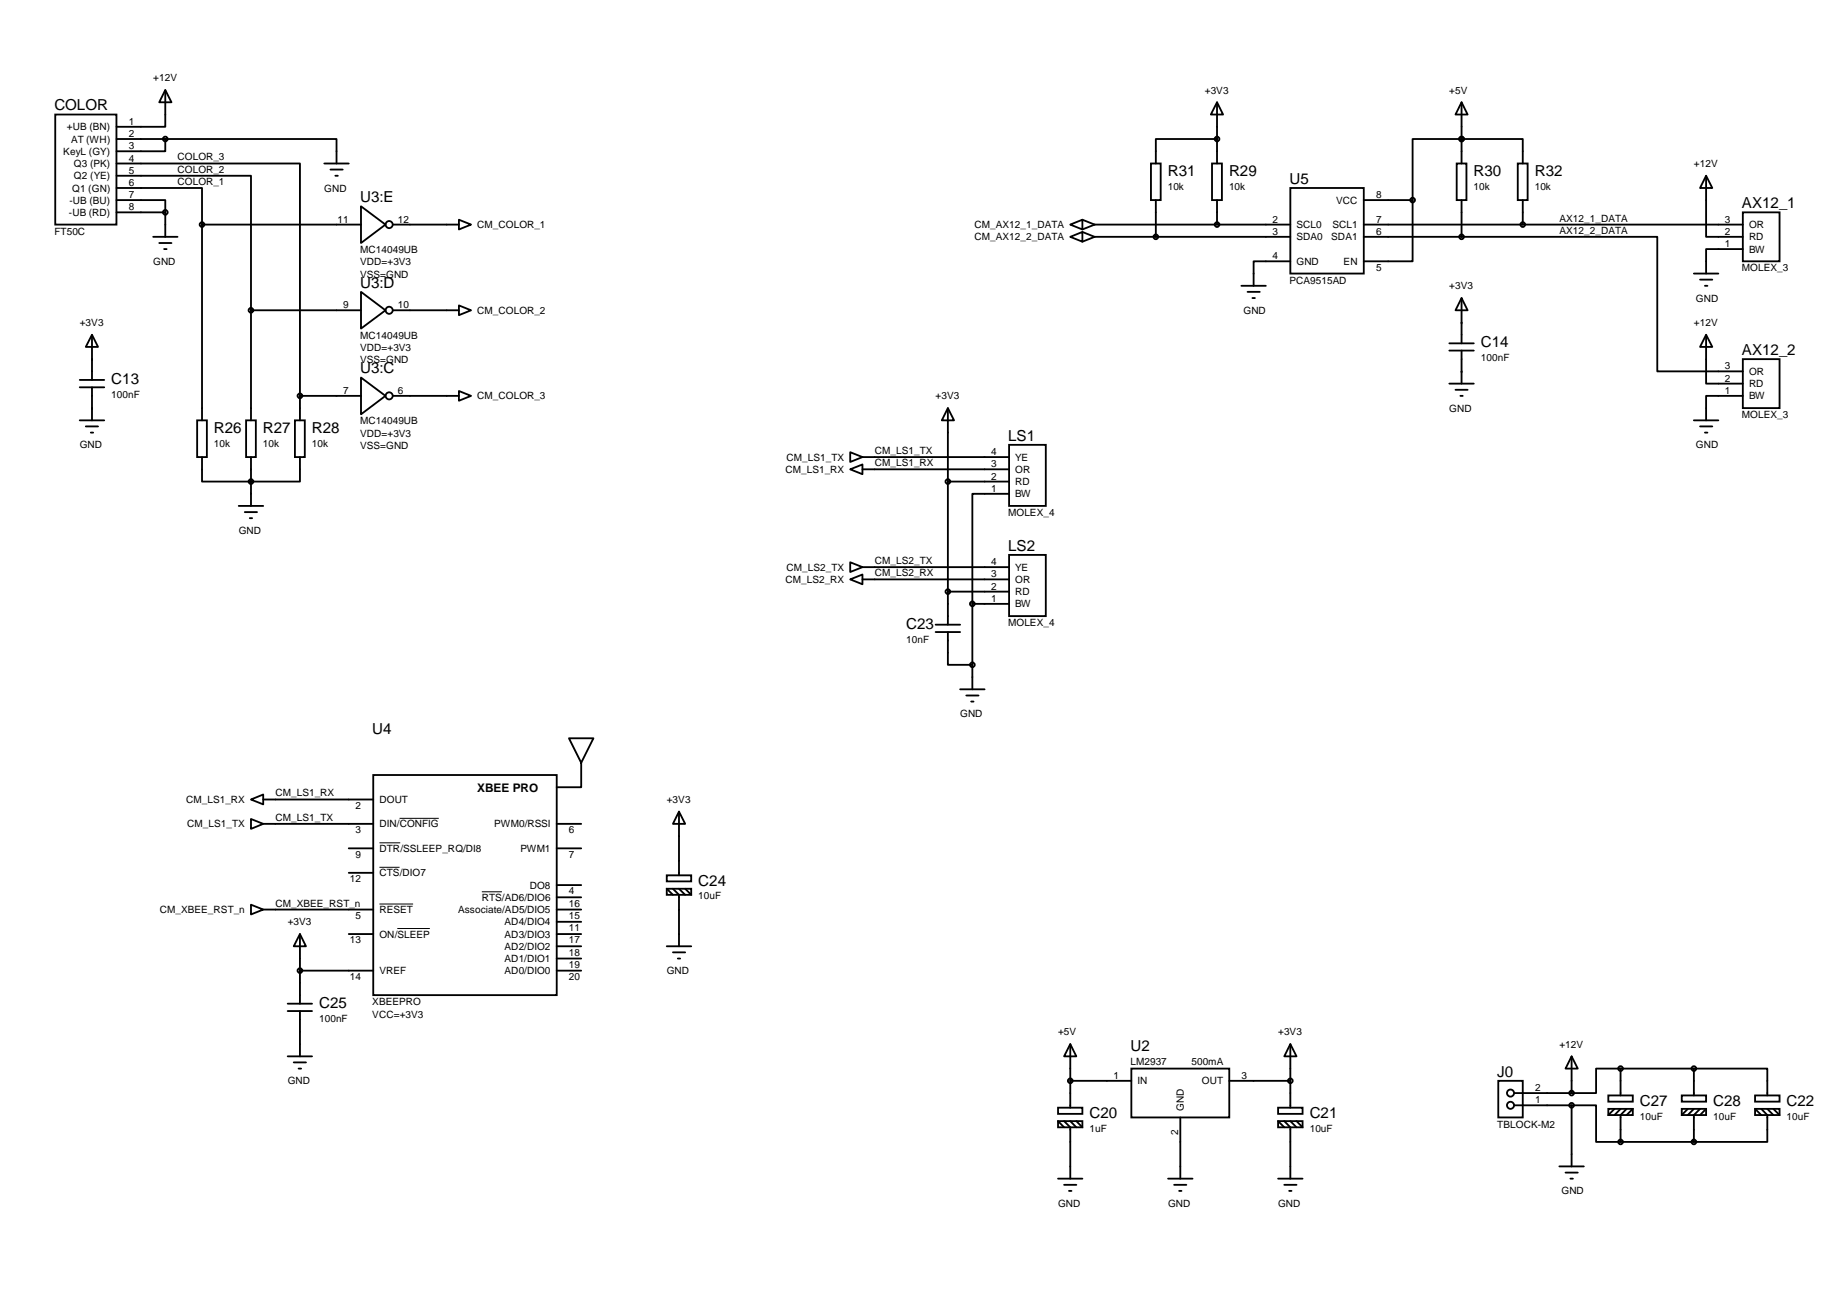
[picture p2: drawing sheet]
<svg xmlns="http://www.w3.org/2000/svg" width="297mm" height="210mm" viewBox="0 0 297 210" stroke-linecap="round" stroke-linejoin="round" font-family="sans-serif">
<g fill="none" stroke="#000" stroke-width=".3">
<path d="M8.9 18.4h9.8v17.7h-9.8zM26.6 14.5l1 1.9h-2zM26.6 14.5v5.9h-7.9M195.7 16.4l1 2h-2zM195.7 16.4v9.9M235.1 16.4l.9 2h-1.9zM235.1 16.4v6M18.7 32.2h7.9v1.9M18.7 30.2h13.8v5.9M18.7 28.3h21.7v21.6M18.7 26.3h29.5v37.3M18.7 34.1h7.9"/>
<path d="M18.7 22.4h7.9M24.6 38.1h4M25.6 39.1h2M26.6 34.1v4M26.6 22.4v1.9h-7.9M26.6 22.4h27.5v3.9M32.5 36.1v31.5M32.5 36.1h25.6M52.2 26.3h3.9M53.1 27.3h2M53.9 28.3h.4M58.1 33.2l3.9 2.9-3.9 3z"/>
<path d="M63.2 36.1h10.6M73.8 35.3l2 .8-2 .8zM172.1 36.1l2-.8v1.6zM172.1 38.1l2-.8v1.6zM174.1 35.3l1.9 .8M174.1 37.3l1.9 .8M176 38.1h31.5M176 36.1h31.5M176 36.1l-1.9 .8M176 38.1l-1.9 .8M185.1 26.3h1.6v5.9h-1.6zM185.9 32.2v5.9"/>
<path d="M194.9 26.3h1.6v5.9h-1.6zM195.7 32.2v3.9M195.7 22.4h-9.8v3.9M207.5 30.2h11.8v13.8h-11.8zM219.3 36.1h61M219.3 38.1h15.8M219.3 32.2h7.9M227.2 32.2v9.8h-4M234.3 26.3h1.5v5.9h-1.5zM235.1 38.1h31.4v21.6h13.8M235.1 22.4h9.8v3.9M235.1 22.4v3.9"/>
<path d="M235.1 22.4h-7.9v9.8M235.1 32.2v5.9M244.1 26.3h1.6v5.9h-1.6zM244.9 32.2v3.9M274.4 28.3l1 1.9h-2zM274.4 28.3v9.8h5.9M280.3 34.1h5.9v7.9h-5.9zM14.8 53.8v7.3M14.8 53.8l1 2h-2zM14.8 57.7h.1M26.4 40h.4M40.4 49.9v17.7"/>
<path d="M40.4 49.9h17.7M58.1 46.9l3.9 3-3.9 2.9zM63.2 49.9h10.6M73.8 49.1l2 .8-2 .8zM199.6 46h4M200.6 46.9h2M201.4 47.9h.4M207.5 42h-5.9v4M219.3 42h3.9M233.1 56.4h3.9M233.1 55.2h3.9M235.1 47.9l.9 2h-1.9z"/>
<path d="M235.1 47.9v7.3M235.1 56.4v5.3M235.1 59.7h.1M235.1 51.9h.1M272.4 44h3.9M273.4 45h2M274.2 46h.4M274.4 53.8l1 2h-2zM274.4 53.8v7.9h5.9M280.3 57.7h5.9v7.9h-5.9zM280.3 40h-5.9v4M12.8 67.6h4"/>
<path d="M12.8 62.3h4M12.8 61.1h4M13.8 68.6h2M14.6 69.6h.4M14.8 62.3v5.3M14.8 65.6h.1M31.7 67.6h1.6v5.9h-1.6zM32.5 73.5v3.9h15.7v-3.9M39.6 67.6h1.5v5.9h-1.5zM40.4 73.5v7.8M47.4 67.6h1.6v5.9h-1.6zM48.2 63.6v4"/>
<path d="M48.2 63.6h9.9M58.1 60.7l3.9 2.9-3.9 3zM63.2 63.6h10.6M73.8 62.9l2 .7-2 .8zM136.7 75.5l2-.8v1.5zM136.7 72.7l2 .8-2 .8zM138.7 73.5h23.6M138.7 75.5h23.6M152.4 65.6l1 2h-1.9zM152.4 77.4h9.9M152.4 65.6v34.8M162.3 79.4h-5.9v17.7"/>
<path d="M162.3 71.5h5.9v9.8h-5.9zM233.1 61.7h3.9M234.1 62.7h1.9M234.9 63.6h.3M272.4 67.6h3.9M273.4 68.6h2M274.2 69.6h.4M280.3 63.6h-5.9v4M38.4 81.3h3.9M39.4 82.3h1.9M40.2 83.3h.4M136.7 93.2l2-.8v1.5z"/>
<path d="M136.7 90.4l2 .8-2 .8zM138.7 91.2h23.6M138.7 93.2h23.6M152.4 95.1h9.9M156.4 97.1v13.7M156.4 97.1h5.9M162.3 89.2h5.9v9.9h-5.9zM150.5 101.6h3.9M150.5 100.4h3.9M152.4 101.6v5.3h4M154.4 110.8h3.9M155.4 111.8h2"/>
<path d="M156.2 112.8h.4M40.4 128.5l1.9-.8v1.6zM40.4 131.7l1.9 .8-1.9 .8zM42.3 128.5h17.7M42.3 132.5h17.7M56.1 136.4h3.9M60 124.6h29.5v35.4h-29.5zM89.5 132.5h4M89.5 136.4h4M93.5 122.6l1.9-3.9h-3.9l2 3.9v4h-4M109.2 130.5l1 2h-2zM109.2 130.5v10.2"/>
<path d="M40.4 145.5l1.9 .7-1.9 .8zM42.3 146.2h17.7M48.2 150.2l1 1.9h-2zM48.2 150.2v11.2M48.2 156.1h11.8M56.1 140.3h3.9M56.1 150.2h3.9M89.5 146.2h4M89.5 156.1h4M89.5 142.3h4M89.5 148.2h4M89.5 150.2h4"/>
<path d="M89.5 144.3h4M89.5 152.1h4M89.5 154.1h4M107.2 140.7h4v1h-4zM107.2 142.9h4v1h-4zM107.2 142.9l1 1M107.2 152.1h4M108.2 142.9l1 1v8.2M108.2 153.1h2M109 154.1h.4M109.2 142.9l1 1M110.2 142.9l1 1"/>
<path d="M46.3 169.8h3.9M46.3 162.6h3.9M46.3 161.4h3.9M47.2 170.8h2M48 171.8h.4M48.2 162.6v7.2M170.2 178.1h3.9v1h-3.9zM172.1 173.8h9.8M172.1 167.9l1 1.9h-2zM172.1 167.9v10.2M181.9 171.8h15.8v7.9h-15.8zM189.8 179.7v9.8"/>
<path d="M197.7 173.8h9.8M205.5 178.1h4v1h-4zM207.5 167.9l1 1.9h-2zM207.5 167.9v10.2M241 173.8h3.9v5.9h-3.9zM243.5 177.7h9.2M252.7 169.8l1 2h-1.9zM252.7 177.7h4v5.9h3.9M252.7 169.8v5.9M252.7 177.7v9.8M252.7 175.7h-9.2M258.7 176.1h3.9v1h-3.9z"/>
<path d="M258.7 178.3h3.9v1h-3.9zM259.6 178.3l-.9 1M260.6 171.8h-3.9v3.9h-4M260.6 171.8v4.3M260.6 178.3l-1 1M260.6 171.8h11.8M261.6 178.3l-1 1v4.3M262.6 178.3l-1 1M270.5 176.1h3.9v1h-3.9zM270.5 178.3h3.9v1h-3.9zM271.4 178.3l-.9 1M272.4 178.3l-1 1"/>
<path d="M272.4 171.8v4.3M272.4 171.8h11.8v4.3M273.4 178.3l-1 1v4.3M274.4 178.3l-1 1M282.3 176.1h3.9v1h-3.9zM282.3 178.3h3.9v1h-3.9zM282.3 178.3l.9 1M283.2 178.3l1 1v4.3h-11.8M284.2 178.3l1 1M285.2 178.3l1 1M170.2 180.3h3.9v1h-3.9zM170.2 180.3l.9 1"/>
<path d="M170.2 189.5h3.9M171.1 180.3l1 1v8.2M171.1 190.5h2M171.9 191.5h.4M172.1 180.3l1 1M173.1 180.3l1 1M187.9 189.5h3.9M188.8 190.5h2M189.6 191.5h.4M205.5 180.3l1 1M205.5 189.5h4M205.5 180.3h4v1h-4z"/>
<path d="M206.5 180.3l1 1v8.2M206.5 190.5h2M207.3 191.5h.4M207.5 180.3l1 1M208.5 180.3l1 1M250.8 187.5h3.9M251.8 188.5h1.9M252.6 189.5h.4M260.6 183.6h11.8"/>
<circle cx="26.6" cy="22.3" r=".38"/>
<circle cx="26.6" cy="34.1" r=".38"/>
<circle cx="32.5" cy="36.1" r=".38"/>
<circle cx="62.6" cy="36.1" r=".57"/>
<circle cx="185.9" cy="38.1" r=".38"/>
<circle cx="195.7" cy="36.1" r=".38"/>
<circle cx="195.7" cy="22.3" r=".38"/>
<circle cx="227.2" cy="32.2" r=".38"/>
<circle cx="235.1" cy="38.1" r=".38"/>
<circle cx="235.1" cy="22.3" r=".38"/>
<circle cx="244.9" cy="36.1" r=".38"/>
<circle cx="40.4" cy="49.9" r=".38"/>
<circle cx="62.6" cy="49.9" r=".57"/>
<circle cx="40.4" cy="77.4" r=".38"/>
<circle cx="48.2" cy="63.6" r=".38"/>
<circle cx="62.6" cy="63.6" r=".57"/>
<circle cx="152.4" cy="77.4" r=".38"/>
<circle cx="152.4" cy="95.1" r=".38"/>
<circle cx="156.4" cy="97.1" r=".38"/>
<circle cx="156.4" cy="106.9" r=".38"/>
<circle cx="48.2" cy="156.1" r=".38"/>
<circle cx="172.1" cy="173.8" r=".38"/>
<circle cx="207.5" cy="173.8" r=".38"/>
<circle cx="242.9" cy="175.7" r=".57"/>
<circle cx="242.9" cy="177.7" r=".57"/>
<circle cx="252.7" cy="177.7" r=".38"/>
<circle cx="252.7" cy="175.7" r=".38"/>
<circle cx="260.6" cy="171.8" r=".38"/>
<circle cx="272.4" cy="171.8" r=".38"/>
<circle cx="260.6" cy="183.6" r=".38"/>
<circle cx="272.4" cy="183.6" r=".38"/>
</g>
<path d="M61 135.5h3.4M61 139.4h3.3M64.3 131.6h6.3M61 145.4h5.4M63.9 149.3h5.2M77.5 143.4h3.2" fill="none" stroke="#000" stroke-width=".16"/>
<g font-size="2.4">
<text x="8.7" y="17.8">COLOR</text>
<text x="187.8" y="28.3">R31</text>
<text x="197.7" y="28.3">R29</text>
<text x="207.4" y="29.5">U5</text>
<text x="237" y="28.3">R30</text>
<text x="246.8" y="28.3">R32</text>
<text x="57.9" y="32.5">U3:E</text>
<text x="280.1" y="33.5">AX12_1</text>
<text x="57.9" y="46.3">U3:D</text>
<text x="238.2" y="55.9">C14</text>
<text x="280.1" y="57.1">AX12_2</text>
<text x="17.9" y="61.8">C13</text>
<text x="57.9" y="60">U3:C</text>
<text x="34.4" y="69.6">R26</text>
<text x="42.3" y="69.6">R27</text>
<text x="50.2" y="69.6">R28</text>
<text x="162.1" y="70.8">LS1</text>
<text x="162.1" y="88.6">LS2</text>
<text x="145.8" y="101.1">C23</text>
<text x="59.9" y="118">U4</text>
<text x="112.3" y="142.4">C24</text>
<text x="51.3" y="162.1">C25</text>
<text x="181.8" y="168.9">U2</text>
<text x="240.8" y="173.1">J0</text>
<text x="175.2" y="179.7">C20</text>
<text x="210.6" y="179.7">C21</text>
<text x="263.7" y="177.8">C27</text>
<text x="275.5" y="177.8">C28</text>
<text x="287.3" y="177.8">C22</text>
</g>
<text font-size="1.9" x="76.7" y="127.3">XBEE PRO</text>
<g font-size="1.6">
<text x="24.6" y="13.1">+12V</text>
<text x="193.8" y="15">+3V3</text>
<text x="233.1" y="15">+5V</text>
<text x="10.8" y="21">+UB (BN)</text>
<text x="11.4" y="22.9">AT (WH)</text>
<text x="20.7" y="20.1">1</text>
<text x="20.7" y="22">2</text>
<text x="10.2" y="24.9">KeyL (GY)</text>
<text x="11.9" y="26.9">Q3 (PK)</text>
<text x="11.9" y="28.8">Q2 (YE)</text>
<text x="20.7" y="29.9">6</text>
<text x="20.7" y="26">4</text>
<text x="20.7" y="27.9">5</text>
<text x="20.7" y="24">3</text>
<text x="28.6" y="29.7">COLOR_1</text>
<text x="28.6" y="27.8">COLOR_2</text>
<text x="28.6" y="25.8">COLOR_3</text>
<text x="272.4" y="26.9">+12V</text>
<text x="11.1" y="34.7">-UB (RD)</text>
<text x="11.2" y="32.7">-UB (BU)</text>
<text x="11.6" y="30.8">Q1 (GN)</text>
<text x="20.7" y="33.8">8</text>
<text x="20.7" y="31.9">7</text>
<text x="52.2" y="30.8">GND</text>
<text x="54.3" y="35.8">11</text>
<text x="64" y="35.8">12</text>
<text x="187.8" y="30.6">10k</text>
<text x="197.7" y="30.6">10k</text>
<text x="204.6" y="35.8">2</text>
<text x="214.9" y="32.7">VCC</text>
<text x="221.3" y="31.9">8</text>
<text x="221.3" y="35.8">7</text>
<text x="237" y="30.6">10k</text>
<text x="246.8" y="30.6">10k</text>
<text x="250.8" y="35.6">AX12_1_DATA</text>
<text x="277.4" y="35.8">3</text>
<text x="8.7" y="37.8">FT50C</text>
<text x="57.9" y="40.7">MC14049UB</text>
<text x="76.7" y="36.7">CM_COLOR_1</text>
<text x="156.7" y="36.7">CM_AX12_1_DATA</text>
<text x="156.7" y="38.7">CM_AX12_2_DATA</text>
<text x="204.6" y="37.8">3</text>
<text x="204.6" y="41.7">4</text>
<text x="208.5" y="36.7">SCL0</text>
<text x="208.5" y="38.7">SDA0</text>
<text x="214.1" y="38.7">SDA1</text>
<text x="214.3" y="36.7">SCL1</text>
<text x="221.3" y="37.8">6</text>
<text x="250.8" y="37.6">AX12_2_DATA</text>
<text x="277.4" y="39.7">1</text>
<text x="277.4" y="37.8">2</text>
<text x="281.3" y="36.7">OR</text>
<text x="281.3" y="40.6">BW</text>
<text x="281.3" y="38.7">RD</text>
<text x="24.6" y="42.6">GND</text>
<text x="57.9" y="42.7">VDD=+3V3</text>
<text x="57.9" y="44.6">VSS=GND</text>
<text x="207.4" y="45.6">PCA9515AD</text>
<text x="208.5" y="42.6">GND</text>
<text x="216.1" y="42.6">EN</text>
<text x="221.3" y="43.5">5</text>
<text x="233.1" y="46.5">+3V3</text>
<text x="280.1" y="43.6">MOLEX_3</text>
<text x="12.8" y="52.4">+3V3</text>
<text x="55.2" y="49.6">9</text>
<text x="64" y="49.6">10</text>
<text x="76.7" y="50.5">CM_COLOR_2</text>
<text x="200" y="50.5">GND</text>
<text x="272.4" y="52.4">+12V</text>
<text x="272.8" y="48.5">GND</text>
<text x="57.9" y="54.5">MC14049UB</text>
<text x="57.9" y="56.4">VDD=+3V3</text>
<text x="57.9" y="58.4">VSS=GND</text>
<text x="238.2" y="58.1">100nF</text>
<text x="277.4" y="59.4">3</text>
<text x="17.9" y="64">100nF</text>
<text x="55.2" y="63.3">7</text>
<text x="64" y="63.3">6</text>
<text x="76.7" y="64.2">CM_COLOR_3</text>
<text x="150.5" y="64.2">+3V3</text>
<text x="277.4" y="63.3">1</text>
<text x="277.4" y="61.4">2</text>
<text x="281.3" y="60.3">OR</text>
<text x="281.3" y="64.2">BW</text>
<text x="281.3" y="62.3">RD</text>
<text x="34.4" y="71.9">10k</text>
<text x="42.3" y="71.9">10k</text>
<text x="50.2" y="71.9">10k</text>
<text x="57.9" y="68.2">MC14049UB</text>
<text x="57.9" y="70.2">VDD=+3V3</text>
<text x="233.1" y="66.2">GND</text>
<text x="280.1" y="67.3">MOLEX_3</text>
<text x="12.8" y="72.1">GND</text>
<text x="57.9" y="72.2">VSS=GND</text>
<text x="126.3" y="76">CM_LS1_RX</text>
<text x="126.5" y="74.1">CM_LS1_TX</text>
<text x="140.7" y="73">CM_LS1_TX</text>
<text x="140.7" y="75">CM_LS1_RX</text>
<text x="159.4" y="75.1">3</text>
<text x="159.4" y="73.2">4</text>
<text x="159.4" y="77.1">2</text>
<text x="163.3" y="76">OR</text>
<text x="163.3" y="74.1">YE</text>
<text x="163.3" y="78">RD</text>
<text x="272.8" y="72.1">GND</text>
<text x="159.4" y="79.1">1</text>
<text x="162.1" y="83">MOLEX_4</text>
<text x="163.3" y="80">BW</text>
<text x="38.4" y="85.9">GND</text>
<text x="126.3" y="93.7">CM_LS2_RX</text>
<text x="126.5" y="91.8">CM_LS2_TX</text>
<text x="140.7" y="90.7">CM_LS2_TX</text>
<text x="140.7" y="92.7">CM_LS2_RX</text>
<text x="159.4" y="92.8">3</text>
<text x="159.4" y="90.9">4</text>
<text x="159.4" y="94.8">2</text>
<text x="163.3" y="93.7">OR</text>
<text x="163.3" y="91.8">YE</text>
<text x="163.3" y="95.7">RD</text>
<text x="159.4" y="96.8">1</text>
<text x="162.1" y="100.7">MOLEX_4</text>
<text x="163.3" y="97.7">BW</text>
<text x="145.8" y="103.3">10nF</text>
<text x="154.4" y="115.3">GND</text>
<text x="29.9" y="129.1">CM_LS1_RX</text>
<text x="44.3" y="132">CM_LS1_TX</text>
<text x="44.3" y="128.1">CM_LS1_RX</text>
<text x="57.1" y="130">2</text>
<text x="61" y="129.1">DOUT</text>
<text x="107.2" y="129.1">+3V3</text>
<text x="30.1" y="133">CM_LS1_TX</text>
<text x="57.1" y="133.9">3</text>
<text x="57.1" y="137.9">9</text>
<text x="61" y="133">DIN/CONFIG</text>
<text x="61" y="137">DTR/SSLEEP_RQ/DI8</text>
<text x="79.5" y="133">PWM0/RSSI</text>
<text x="83.7" y="137">PWM1</text>
<text x="91.5" y="133.9">6</text>
<text x="91.5" y="137.9">7</text>
<text x="56.3" y="141.8">12</text>
<text x="61" y="140.9">CTS/DIO7</text>
<text x="85.2" y="142.9">DO8</text>
<text x="91.5" y="143.8">4</text>
<text x="25.7" y="146.8">CM_XBEE_RST_n</text>
<text x="44.3" y="145.8">CM_XBEE_RST_n</text>
<text x="46.3" y="148.8">+3V3</text>
<text x="57.1" y="147.7">5</text>
<text x="61" y="146.8">RESET</text>
<text x="73.7" y="146.8">Associate/AD5/DIO5</text>
<text x="77.5" y="144.8">RTS/AD6/DIO6</text>
<text x="81.1" y="148.8">AD4/DIO4</text>
<text x="91.5" y="147.7">15</text>
<text x="91.5" y="149.7">11</text>
<text x="91.5" y="145.8">16</text>
<text x="112.3" y="144.6">10uF</text>
<text x="56.3" y="151.7">13</text>
<text x="61" y="150.7">ON/SLEEP</text>
<text x="81.1" y="150.7">AD3/DIO3</text>
<text x="81.1" y="152.7">AD2/DIO2</text>
<text x="81.1" y="154.7">AD1/DIO1</text>
<text x="91.5" y="151.7">17</text>
<text x="91.5" y="153.6">18</text>
<text x="91.5" y="155.6">19</text>
<text x="56.3" y="157.5">14</text>
<text x="59.9" y="161.6">XBEEPRO</text>
<text x="61" y="156.6">VREF</text>
<text x="81.1" y="156.6">AD0/DIO0</text>
<text x="91.5" y="157.5">20</text>
<text x="107.2" y="156.6">GND</text>
<text x="51.3" y="164.3">100nF</text>
<text x="59.9" y="163.6">VCC=+3V3</text>
<text x="170.2" y="166.5">+5V</text>
<text x="205.5" y="166.5">+3V3</text>
<text x="179.1" y="173.5">1</text>
<text x="181.8" y="171.2">LM2937</text>
<text x="191.6" y="171.2">500mA</text>
<text x="199.6" y="173.5">3</text>
<text x="250.8" y="168.4">+12V</text>
<text x="46.3" y="174.3">GND</text>
<text x="182.9" y="174.3">IN</text>
<text x="190.4" y="178.7" transform="rotate(-90 190.4 178.7)">GND</text>
<text x="193.3" y="174.3">OUT</text>
<text x="246.9" y="177.4">1</text>
<text x="246.9" y="175.4">2</text>
<text x="175.2" y="182">1uF</text>
<text x="189.5" y="182.5" transform="rotate(-90 189.5 182.5)">2</text>
<text x="210.6" y="182">10uF</text>
<text x="240.8" y="181.3">TBLOCK-M2</text>
<text x="263.7" y="180">10uF</text>
<text x="275.5" y="180">10uF</text>
<text x="287.3" y="180">10uF</text>
<text x="170.2" y="194">GND</text>
<text x="187.9" y="194">GND</text>
<text x="205.5" y="194">GND</text>
<text x="251.1" y="192">GND</text>
</g>
</svg>
